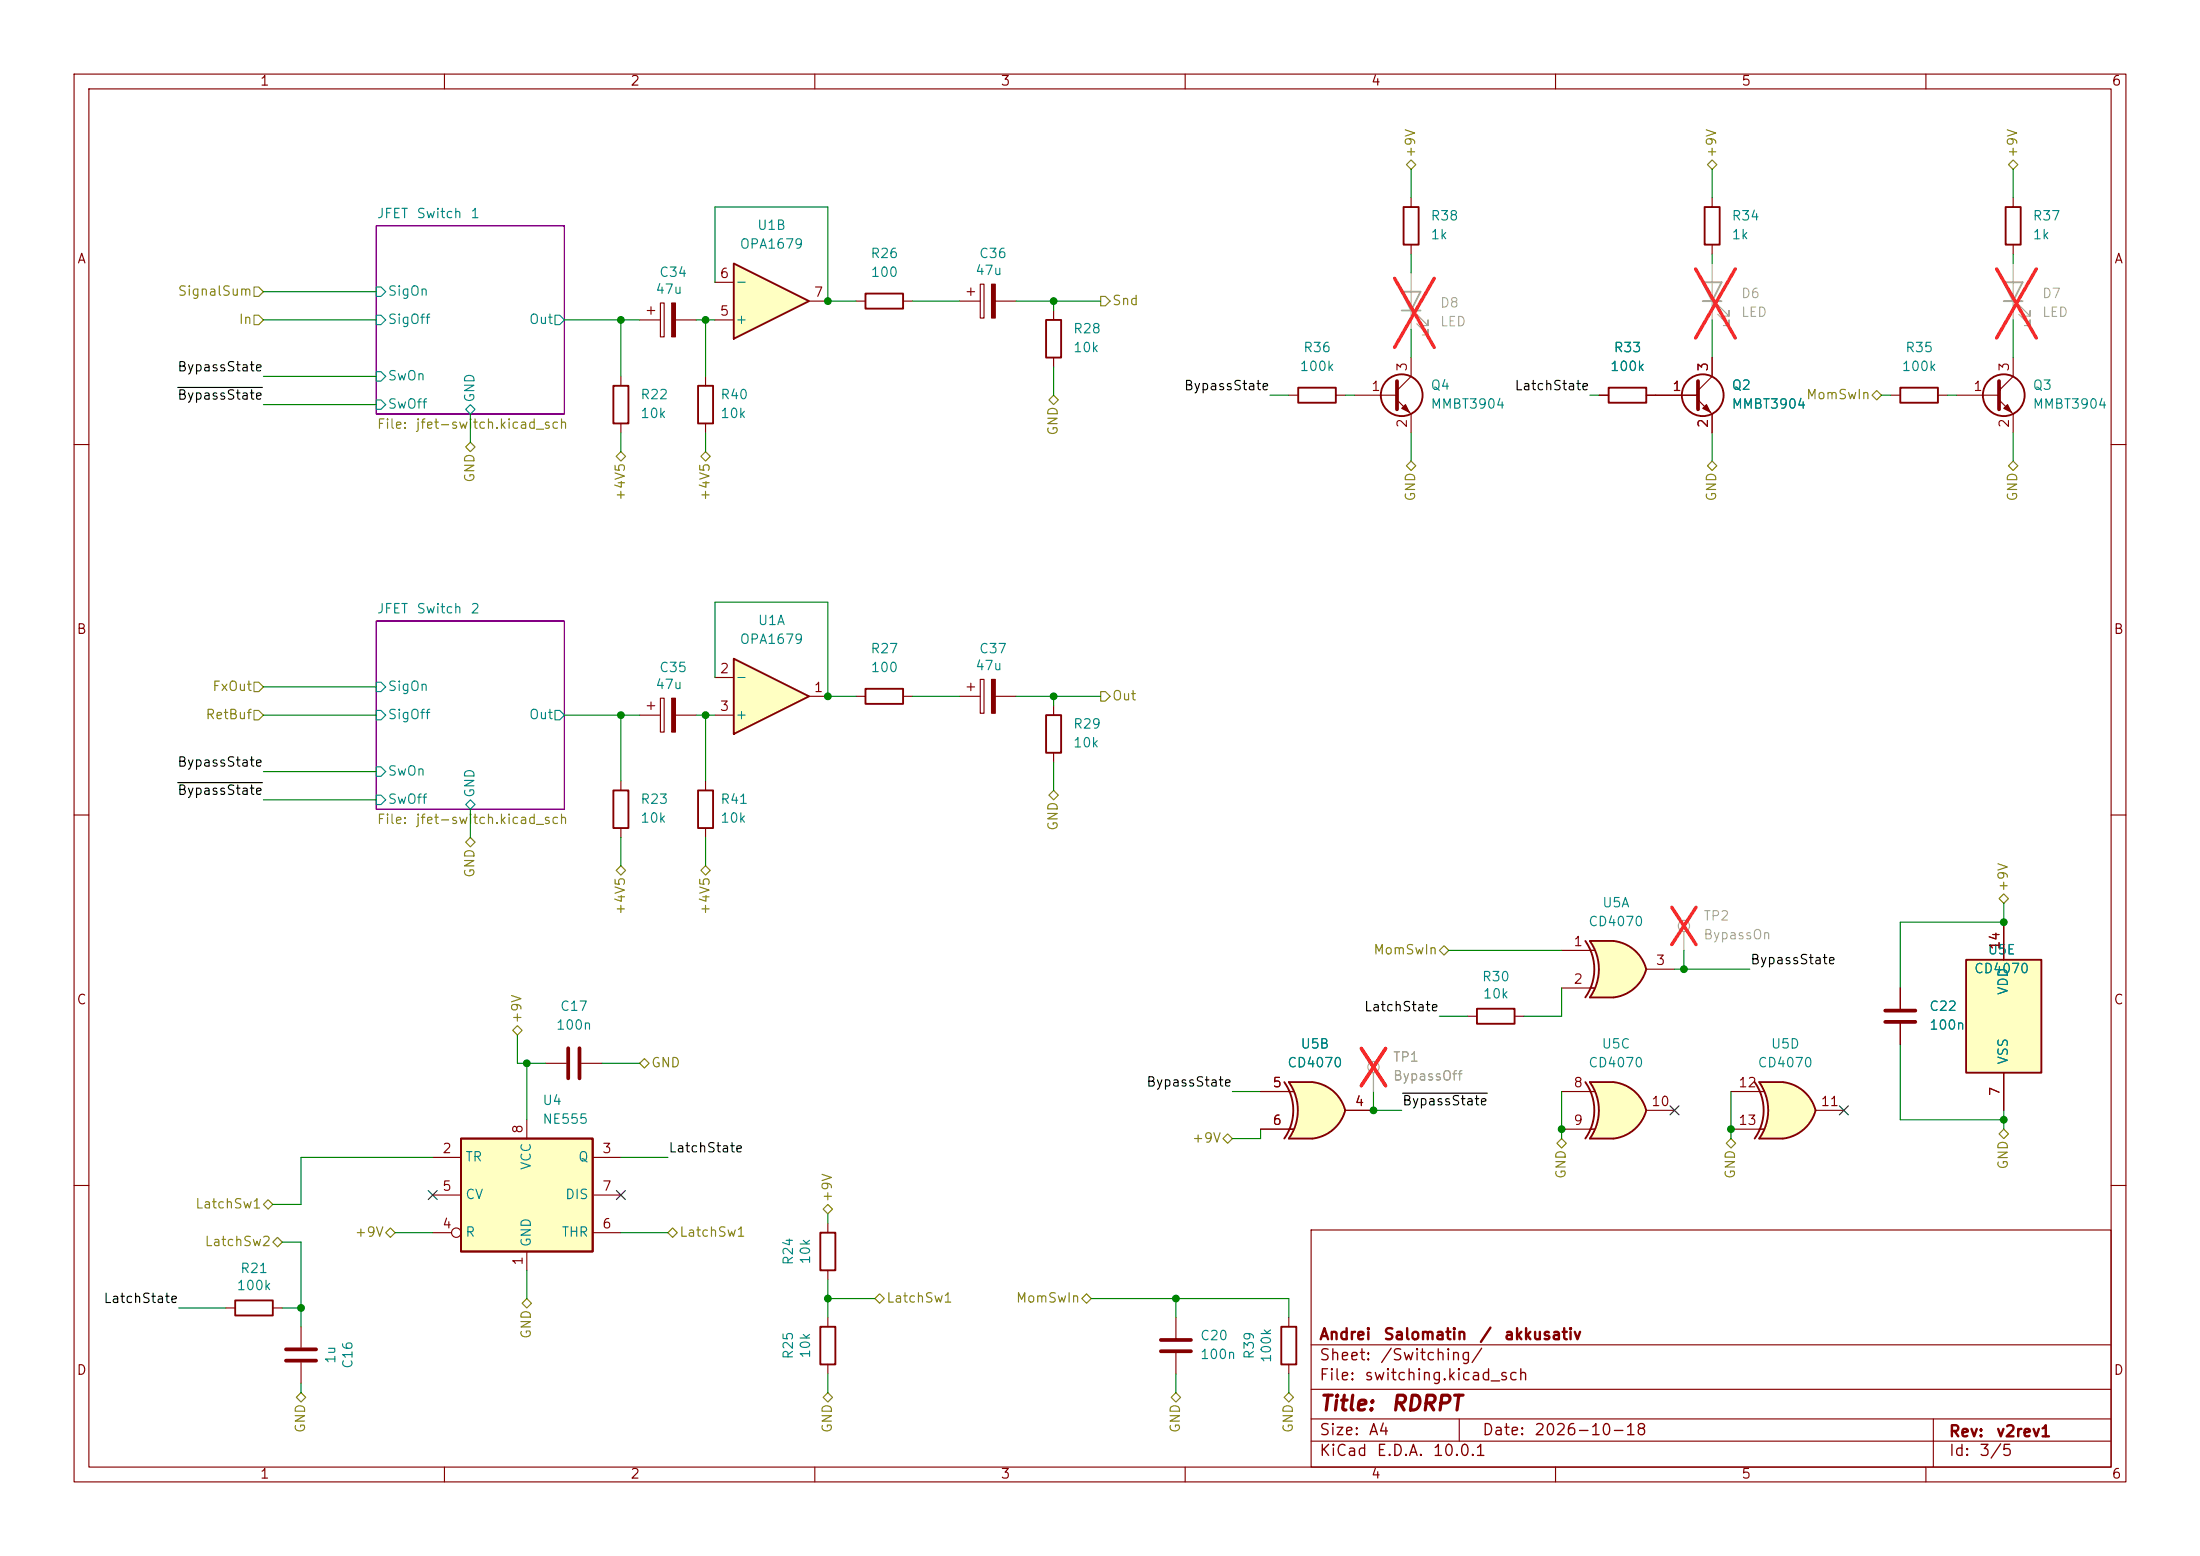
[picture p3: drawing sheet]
<svg xmlns="http://www.w3.org/2000/svg" width="297mm" height="210mm" viewBox="0 0 297 210" stroke-linecap="round" stroke-linejoin="round" font-family="sans-serif">
<path d="M0 0h297v210h-297z" fill="#fff" stroke="#fff" stroke-width=".14"/>
<g fill="none" stroke="#840000" stroke-width=".15">
<path d="M10 10h277v190h-277zM12 12h273v186h-273zM60 10v2M110 10v2M160 10v2M210 10v2M260 10v2M10 60h2M285 60h2M10 110h2M285 110h2M10 160h2"/>
<path d="M177 166h108v32h-108zM285 160h2M60 198v2M110 198v2M160 198v2M177 194.5h108M177 191.5h108M177 187.5h108M177 181.5h108M197 191.5v3M210 198v2M260 198v2"/>
<path d="M261 191.5v6.5"/>
</g>
<path d="M50.8 30.5h25.4v25.4h-25.4zM50.8 83.8h25.4v25.4h-25.4z" fill="none" stroke="#840084" stroke-width=".15"/>
<path d="M50.8 38.7h.6l.7 .7-.7 .6h-.6zM50.8 42.5h.6l.7 .7-.7 .6h-.6zM50.8 54h.6l.7 .6-.7 .6h-.6zM50.8 50.2h.6l.7 .6-.7 .6h-.6zM62.9 55.2l.6-.6 .6 .6-.6 .7zM74.9 42.5h.7l.6 .7-.6 .6h-.7zM50.8 95.9h.6l.7 .6-.7 .7h-.6zM50.8 92.1h.6l.7 .6-.7 .6h-.6zM74.9 95.9h.7l.6 .6-.6 .7h-.7zM50.8 107.3h.6l.7 .7-.7 .6h-.6zM50.8 103.5h.6l.7 .6-.7 .7h-.6zM62.9 108.6l.6-.6 .6 .6-.6 .6z" fill="none" stroke="#008484" stroke-width=".15"/>
<path d="M62.2 153.7h17.8v15.2h-17.8z" fill="#ffffc2"/>
<path d="M175.3 52.3h5v2.1h-5zM62.2 153.7h17.8v15.2h-17.8z" fill="none" stroke="#840000" stroke-width=".25"/>
<g fill="none" stroke="#840000" stroke-width=".15">
<path d="M174 53.3h1.3M180.3 53.3h1.3M58.4 156.2h3.8M71.1 151.1v2.6M80 156.2h3.8M58.4 166.4h2.6M58.4 161.3h3.8M71.1 168.9v2.6M80 166.4h3.8M80 161.3h3.8"/>
<circle cx="61.6" cy="166.4" r=".63"/>
</g>
<path d="M99.1 88.9l10.1 5.1-10.1 5.1z" fill="#ffffc2"/>
<g fill="none" stroke="#840000" stroke-width=".25">
<path d="M256.5 52.3h5.1v2.1h-5.1zM99.1 88.9l10.1 5.1-10.1 5.1zM31.7 175.5h5.1v2h-5.1z"/>
<circle cx="229.9" cy="53.3" r="2.82"/>
</g>
<g fill="none" stroke="#840000" stroke-width=".15">
<path d="M86.4 43.2h2.8M87.4 41.9h1M87.9 41.4v1M89.2 40.9h.5v4.6h-.5zM91.2 43.2h2.8M223.5 53.3h5.7M229.2 54l1.9 1.9v2.5M231.1 48.3v2.5l-1.9 1.9M255.3 53.3h1.2M261.6 53.3h1.3M96.5 91.4h2.6M96.5 96.5h2.6"/>
<path d="M109.2 94h2.6M256.5 133.4v2.7M256.5 138.2v2.8M30.5 176.5h1.2M36.8 176.5h1.3"/>
</g>
<path d="M229.2 51.4v3.8M254.5 137.9h4.1M254.5 136.4h4.1" fill="none" stroke="#840000" stroke-width=".51"/>
<g fill="#840000" stroke="#840000" stroke-width=".15">
<path d="M229.9 55.1l.5-.5 .5 1z"/>
<path d="M90.7 40.9h.5v4.6h-.5z"/>
</g>
<path d="M99.1 35.6l10.1 5-10.1 5.1z" fill="#ffffc2"/>
<path d="M99.1 35.6l10.1 5-10.1 5.1zM217.2 52.3h5v2.1h-5z" fill="none" stroke="#840000" stroke-width=".25"/>
<path d="M96.5 38.1h2.6M96.5 43.2h2.6M109.2 40.6h2.6M215.9 53.3h1.3M222.2 53.3h1.3" fill="none" stroke="#840000" stroke-width=".15"/>
<path d="M265.4 129.5h10.2v15.3h-10.2z" fill="#ffffc2"/>
<path d="M230.1 27.9h2.1v5.1h-2.1zM270.8 27.9h2v5.1h-2zM82.8 52.1h2v5.1h-2zM94.2 52.1h2.1v5.1h-2.1zM265.4 129.5h10.2v15.3h-10.2z" fill="none" stroke="#840000" stroke-width=".25"/>
<path d="M231.1 26.7v1.2M231.1 33v1.3M271.8 26.7v1.2M271.8 33v1.3M83.8 50.8v1.3M83.8 57.2v1.2M95.2 50.8v1.3M95.2 57.2v1.2M270.5 124.5v5M73.7 143.5h2.8M78.5 143.5h2.8M270.5 144.8v5.1" fill="none" stroke="#840000" stroke-width=".15"/>
<path d="M76.7 141.5v4M78.2 141.5v4" fill="none" stroke="#840000" stroke-width=".51"/>
<path d="M271.8 35.6v7.6M272.5 42.4l1.6 1.5v-.7v.7h-.8M272.5 41.1l1.6 1.6v-.8v.8h-.8" fill="none" stroke="#a1a1a1" stroke-width=".15"/>
<path d="M270.5 38.1h2.5l-1.2 2.5zM270.5 40.6h2.5" fill="none" stroke="#a1a1a1" stroke-width=".25"/>
<path d="M269.5 36.3l5.4 9.3M274.9 36.3l-5.4 9.3" fill="none" stroke="#ff2626" stroke-width=".46"/>
<path d="M214.6 146.1h3.2M214.6 153.7h3.2" fill="none" stroke="#ffffc2" stroke-width=".14"/>
<g fill="#ffffc2" stroke="#ffffc2" stroke-width=".14">
<path d="M217.2 148.5l5 1.4a5.2 5.2 0 0 1-4.4 3.8z"/>
<path d="M217.8 146.1a5.1 5.1 0 0 1 4.4 3.8l-4.9 1.3z"/>
</g>
<path d="M214.6 146.1h3.2v7.6h-3.2a6.7 6.7 0 0 0 0-7.6z" fill="#ffffc2"/>
<path d="M82.8 106.7h2v5.1h-2zM94.2 106.7h2.1v5.1h-2.1zM214 146.1a6.6 6.6 0 0 1 0 7.6M217.8 146.1h-3.2a6.6 6.6 0 0 1 0 7.6h3.2M217.8 146.1a5.2 5.2 0 0 1 4.4 3.8 5.2 5.2 0 0 1-4.4 3.8" fill="none" stroke="#840000" stroke-width=".25"/>
<path d="M83.8 105.4v1.3M83.8 111.8v1.2M95.2 105.4v1.3M95.2 111.8v1.2M210.8 147.3h4.5M210.8 152.4h4.5M222.2 149.9h3.9" fill="none" stroke="#840000" stroke-width=".15"/>
<path d="M214.6 127h3.2M214.6 134.6h3.2" fill="none" stroke="#ffffc2" stroke-width=".14"/>
<g fill="#ffffc2" stroke="#ffffc2" stroke-width=".14">
<path d="M217.2 129.5l5 1.3a5.2 5.2 0 0 1-4.4 3.8z"/>
<path d="M217.8 127a5.1 5.1 0 0 1 4.4 3.8l-4.9 1.3z"/>
</g>
<path d="M214.6 127h3.2v7.6h-3.2a6.7 6.7 0 0 0 0-7.6z" fill="#ffffc2"/>
<path d="M214 127a6.6 6.6 0 0 1 0 7.6M217.8 127h-3.2a6.6 6.6 0 0 1 0 7.6h3.2M217.8 127a5.2 5.2 0 0 1 4.4 3.8 5.2 5.2 0 0 1-4.4 3.8" fill="none" stroke="#840000" stroke-width=".25"/>
<path d="M210.8 128.3h4.5M210.8 133.4h4.5M222.2 130.8h3.9" fill="none" stroke="#840000" stroke-width=".15"/>
<g fill="none" stroke="#a1a1a1" stroke-width=".15">
<path d="M227.3 125.7v2.6"/>
<circle cx="227.3" cy="125" r=".76"/>
</g>
<path d="M225.7 122.5l3.3 5M229 122.5l-3.3 5" fill="none" stroke="#ff2626" stroke-width=".46"/>
<path d="M237.5 146.1h3.2M237.5 153.7h3.2" fill="none" stroke="#ffffc2" stroke-width=".14"/>
<g fill="#ffffc2" stroke="#ffffc2" stroke-width=".14">
<path d="M240.1 148.5l5 1.4a5.2 5.2 0 0 1-4.4 3.8z"/>
<path d="M240.7 146.1a5.1 5.1 0 0 1 4.4 3.8l-5 1.3z"/>
</g>
<path d="M237.5 146.1h3.2v7.6h-3.2a6.7 6.7 0 0 0 0-7.6z" fill="#ffffc2"/>
<path d="M189.5 27.9h2v5.1h-2zM236.9 146.1a6.6 6.6 0 0 1 0 7.6M240.7 146.1h-3.2a6.6 6.6 0 0 1 0 7.6h3.2M240.7 146.1a5.2 5.2 0 0 1 4.4 3.8 5.2 5.2 0 0 1-4.4 3.8M110.7 166.4h2.1v5.1h-2.1zM110.7 179.1h2.1v5.1h-2.1z" fill="none" stroke="#840000" stroke-width=".25"/>
<path d="M190.5 26.7v1.2M190.5 33v1.3M233.7 147.3h4.4M233.7 152.4h4.4M245.1 149.9h3.8M40.6 179.1v2.8M111.8 165.1v1.3M111.8 171.5v1.2M111.8 177.8v1.3M40.6 183.9v2.8M111.8 184.2v1.2" fill="none" stroke="#840000" stroke-width=".15"/>
<path d="M38.6 183.6h4.1M38.6 182.1h4.1" fill="none" stroke="#840000" stroke-width=".51"/>
<path d="M190.5 36.8v7.7M191.3 43.7l1.5 1.5v-.7v.7h-.8M191.3 42.4l1.5 1.5v-.7v.7h-.8" fill="none" stroke="#a1a1a1" stroke-width=".15"/>
<path d="M189.2 39.4h2.6l-1.3 2.5zM189.2 41.9h2.6" fill="none" stroke="#a1a1a1" stroke-width=".25"/>
<path d="M188.3 37.6l5.3 9.3M193.6 37.6l-5.3 9.3" fill="none" stroke="#ff2626" stroke-width=".46"/>
<path d="M174 146.1h3.2M174 153.7h3.2" fill="none" stroke="#ffffc2" stroke-width=".14"/>
<g fill="#ffffc2" stroke="#ffffc2" stroke-width=".14">
<path d="M176.6 148.5l5 1.4a5.2 5.2 0 0 1-4.4 3.8z"/>
<path d="M177.2 146.1a5.1 5.1 0 0 1 4.4 3.8l-5 1.3z"/>
</g>
<path d="M174 146.1h3.2v7.6h-3.2a6.7 6.7 0 0 0 0-7.6z" fill="#ffffc2"/>
<g fill="none" stroke="#840000" stroke-width=".25">
<path d="M116.8 39.6h5.1v2.1h-5.1zM141.2 43.2h2.1v5.1h-2.1zM116.8 93h5.1v2h-5.1zM141.2 96.5h2.1v5.1h-2.1zM199.4 136.1h5.1v2.1h-5.1zM173.4 146.1a6.6 6.6 0 0 1 0 7.6M177.2 146.1h-3.2a6.6 6.6 0 0 1 0 7.6h3.2M177.2 146.1a5.2 5.2 0 0 1 4.4 3.8 5.2 5.2 0 0 1-4.4 3.8M173 179.1h2v5.1h-2z"/>
<circle cx="189.2" cy="53.3" r="2.82"/>
<circle cx="270.5" cy="53.3" r="2.82"/>
</g>
<g fill="none" stroke="#840000" stroke-width=".15">
<path d="M130.6 39.4h1M131.1 38.9v1M132.3 38.4h.5v4.5h-.5zM115.6 40.6h1.2M121.9 40.6h1.3M129.5 40.6h2.8M134.4 40.6h2.8M142.2 41.9v1.3M142.2 48.3v1.2M182.9 53.3h5.7M188.6 54l1.9 1.9v2.5M190.5 48.3v2.5l-1.9 1.9"/>
<path d="M215.9 53.3h1.3M222.2 53.3h7M231.1 48.3v2.5M231.1 55.9v2.5M264.2 53.3h5.7M269.9 54l1.9 1.9v2.5M271.8 48.3v2.5l-1.9 1.9M86.4 96.5h2.8M87.4 95.3h1M87.9 94.7v1.1M89.2 94.2h.5v4.6h-.5zM91.2 96.5h2.8"/>
<path d="M115.6 94h1.2M121.9 94h1.3M129.5 94h2.8M130.6 92.7h1M131.1 92.2v1M132.3 91.7h.5v4.6h-.5zM134.4 94h2.8M142.2 95.3v1.2M142.2 101.6v1.3M198.1 137.2h1.3M204.5 137.2h1.2M256.5 133.4v2.7"/>
<path d="M256.5 138.2v2.8M270.5 124.5v5M170.2 147.3h4.4M170.2 152.4h4.4M181.6 149.9h3.8M270.5 144.8v5.1M158.7 177.8v2.8M174 177.8v1.3M158.7 182.6v2.8M174 184.2v1.2"/>
</g>
<path d="M188.6 51.4v3.8M269.9 51.4v3.8M156.7 180.8h4.1M156.7 182.4h4.1" fill="none" stroke="#840000" stroke-width=".51"/>
<g fill="#840000" stroke="#840000" stroke-width=".15">
<path d="M189.2 55.1l.5-.5 .5 1z"/>
<path d="M133.9 38.4h.5v4.5h-.5z"/>
<path d="M90.7 94.2h.5v4.6h-.5z"/>
<path d="M133.9 91.7h.5v4.6h-.5z"/>
<path d="M270.5 55.1l.5-.5 .5 1z"/>
</g>
<g fill="none" stroke="#a1a1a1" stroke-width=".15">
<path d="M231.1 35.6v7.6M231.9 42.4l1.5 1.5v-.7v.7h-.7M231.9 41.1l1.5 1.6v-.8v.8h-.7M185.4 144.8v2.5"/>
<circle cx="185.4" cy="144" r=".76"/>
</g>
<path d="M229.9 38.1h2.5l-1.3 2.5zM229.9 40.6h2.5" fill="none" stroke="#a1a1a1" stroke-width=".25"/>
<path d="M228.9 36.3l5.4 9.3M234.3 36.3l-5.4 9.3M183.8 141.5l3.3 5M187.1 141.5l-3.3 5" fill="none" stroke="#ff2626" stroke-width=".46"/>
<g fill="none" stroke="#848400" stroke-width=".15">
<path d="M34.3 38.7h.6l.7 .7-.7 .6h-.6zM189.9 22.2l.6-.6 .6 .6-.6 .7zM230.5 22.2l.6-.6 .7 .6-.7 .7zM271.1 22.2l.7-.6 .6 .6-.6 .7zM34.3 42.5h.6l.7 .7-.7 .6h-.6zM63.5 59.7l.6 .6-.6 .7-.6-.7zM141.6 54l.6-.7 .7 .7-.7 .6zM148.6 40h.6l.7 .6-.7 .7h-.6zM252.7 53.3l.7-.6 .6 .6-.6 .7zM83.2 61.6l.6-.6 .7 .6-.7 .6zM94.6 61.6l.6-.6 .7 .6-.7 .6zM189.9 62.9l.6-.7 .6 .7-.6 .6z"/>
<path d="M230.5 62.9l.6-.7 .7 .7-.7 .6zM271.1 62.9l.7-.7 .6 .7-.6 .6zM34.3 92.1h.6l.7 .6-.7 .6h-.6zM34.3 95.9h.6l.7 .6-.7 .7h-.6zM148.6 93.3h.6l.7 .7-.7 .6h-.6zM63.5 113l.6 .7-.6 .6-.6-.6zM83.2 117.5l.6-.7 .7 .7-.7 .6zM94.6 117.5l.6-.7 .7 .7-.7 .6zM141.6 107.3l.6-.6 .7 .6-.7 .7zM69.2 139.1l.6-.7 .7 .7-.7 .6zM194.3 128.3l.6-.7 .7 .7-.7 .6zM269.9 121.3l.6-.6 .6 .6-.6 .6z"/>
<path d="M86.4 143.5l.6-.6 .6 .6-.6 .6zM165.1 153.7l.6-.7 .7 .7-.7 .6zM210.2 154.3l.6-.6 .7 .6-.7 .6zM233 154.3l.7-.6 .6 .6-.6 .6zM269.9 153l.6-.6 .6 .6-.6 .7zM35.6 162.6l.6-.7 .6 .7-.6 .6zM37.5 167l.6 .6-.6 .7-.7-.7zM52.1 166.4l.6-.7 .6 .7-.6 .6zM70.5 175.9l.6-.6 .7 .6-.7 .6zM90.2 166.4l.6-.7 .6 .7-.6 .6zM111.1 163.2l.7-.6 .6 .6-.6 .6zM118.1 175.3l.6-.7 .7 .7-.7 .6z"/>
<path d="M146 175.3l.7-.7 .6 .7-.6 .6zM40.6 188l.7 .6-.7 .6-.6-.6zM111.8 188l.6 .6-.6 .6-.7-.6zM158.7 188l.7 .6-.7 .6-.6-.6zM174 188l.6 .6-.6 .6-.6-.6z"/>
</g>
<path d="M24 52.3h11.4M24 105.6h11.4M189.4 147.5h11.4" fill="none" stroke="#000" stroke-width=".15"/>
<g fill="none" stroke="#008400" stroke-width=".15">
<path d="M35.6 39.4h15.2M96.5 38.1v-10.2h15.3v12.7h3.8M190.5 22.9v3.8M190.5 34.3v2.5M231.1 22.9v3.8M231.1 34.3v1.3M271.8 22.9v3.8M271.8 34.3v1.3M35.6 50.8h15.2M35.6 54.6h15.2M35.6 43.2h15.2M63.5 55.9v3.8"/>
<path d="M76.2 43.2h10.2M83.8 43.2v7.6M83.8 58.4v2.6M94 43.2h2.5M95.2 43.2v7.6M95.2 58.4v2.6M123.2 40.6h6.3M137.2 40.6h11.4M142.2 40.6v1.3M142.2 49.5v3.8M171.4 53.3h2.6M181.6 53.3h1.3"/>
<path d="M190.5 44.5v3.8M190.5 58.4v3.8M214.6 53.3h1.3M231.1 43.2v5.1M231.1 58.4v3.8M254 53.3h1.3M262.9 53.3h1.3M271.8 43.2v5.1M271.8 58.4v3.8M35.6 96.5h15.2M35.6 92.7h15.2M76.2 96.5h10.2"/>
<path d="M83.8 96.5v8.9M94 96.5h2.5M95.2 96.5v8.9M96.5 91.4v-10.1h15.3v12.7h3.8M123.2 94h6.3M137.2 94h11.4M142.2 94v1.3M35.6 108h15.2M35.6 104.1h15.2M63.5 109.2v3.8M83.8 113v3.8M95.2 113v3.8"/>
<path d="M142.2 102.9v3.8M69.8 139.7v3.8h3.9M194.3 137.2h3.8M195.6 128.3h15.2M210.8 133.4v3.8h-5.1M226.1 130.8h10.1M227.3 128.3v2.5M270.5 121.9v2.6h-14v8.9M58.4 156.2h-17.8v6.4h-3.8M71.1 143.5v7.6M81.3 143.5h5.1M83.8 156.2h6.4"/>
<path d="M166.4 147.3h3.8M170.2 152.4v1.3h-3.8M185.4 147.3v2.6h3.8M210.8 147.3v6.4M233.7 147.3v6.4M256.5 141v10.1h14M270.5 149.9v2.5M24.1 176.5h6.4M38.1 167.6h2.5v11.5M38.1 176.5h2.5M53.3 166.4h5.1M71.1 171.5v3.8"/>
<path d="M83.8 166.4h6.4M111.8 163.8v1.3M111.8 172.7v5.1M111.8 175.3h6.3M147.3 175.3h26.7v2.5M158.7 175.3v2.5M40.6 186.7v1.3M111.8 185.4v2.6M158.7 185.4v2.6M174 185.4v2.6"/>
</g>
<path d="M225.5 149.3l1.2 1.2M226.7 149.3l-1.2 1.2M248.3 149.3l1.2 1.2M249.5 149.3l-1.2 1.2M57.8 160.7l1.2 1.2M59 160.7l-1.2 1.2M83.2 160.7l1.2 1.2M84.4 160.7l-1.2 1.2" fill="none" stroke="#000084" stroke-width=".15"/>
<g fill="#008400" stroke="#008400" stroke-width=".14">
<circle cx="111.8" cy="94" r=".46"/>
<circle cx="83.8" cy="43.2" r=".46"/>
<circle cx="111.8" cy="40.6" r=".46"/>
<circle cx="95.2" cy="43.2" r=".46"/>
<circle cx="142.2" cy="40.6" r=".46"/>
<circle cx="142.2" cy="94" r=".46"/>
<circle cx="270.5" cy="151.1" r=".46"/>
<circle cx="227.3" cy="130.8" r=".46"/>
<circle cx="233.7" cy="152.4" r=".46"/>
<circle cx="270.5" cy="124.5" r=".46"/>
<circle cx="71.1" cy="143.5" r=".46"/>
<circle cx="111.8" cy="175.3" r=".46"/>
<circle cx="40.6" cy="176.5" r=".46"/>
<circle cx="185.4" cy="149.9" r=".46"/>
<circle cx="210.8" cy="152.4" r=".46"/>
<circle cx="158.7" cy="175.3" r=".46"/>
<circle cx="95.2" cy="96.5" r=".46"/>
<circle cx="83.8" cy="96.5" r=".46"/>
</g>
<g font-size="2" fill="#840000">
<text x="178" y="190.9">Title:</text>
<text x="187.7" y="190.9">RDRPT</text>
</g>
<g font-size="1.5" fill="#840000">
<text x="178" y="184">Sheet:</text>
<text x="178" y="181.2">Andrei</text>
<text x="186.2" y="184">/Switching/</text>
<text x="186.7" y="181.2">Salomatin</text>
<text x="199.6" y="181.2">/</text>
<text x="202.9" y="181.2">akkusativ</text>
<text x="178" y="186.7">File:</text>
<text x="184.1" y="186.7">switching.kicad_sch</text>
<text x="178" y="196.9">KiCad</text>
<text x="178" y="194.1">Size:</text>
<text x="184.7" y="194.1">A4</text>
<text x="185.7" y="196.9">E.D.A.</text>
<text x="193.3" y="196.9">10.0.1</text>
<text x="200" y="194.1">Date:</text>
<text x="207" y="194.1">2026-10-18</text>
<text x="263" y="194.3">Rev:</text>
<text x="263" y="196.9">Id:</text>
<text x="267.1" y="196.9">3/5</text>
<text x="269.4" y="194.3">v2rev1</text>
</g>
<g font-size="1.3" fill="#840000">
<text x="35" y="11.9">1</text>
<text x="85" y="11.9">2</text>
<text x="135" y="11.9">3</text>
<text x="185" y="11.9">4</text>
<text x="235" y="11.9">5</text>
<text x="285" y="11.9">6</text>
<text x="10.3" y="35.9">A</text>
<text x="285.3" y="35.9">A</text>
<text x="97.1" y="37.8">6</text>
<text x="109.8" y="40.4">7</text>
<text x="97.1" y="42.9">5</text>
<text x="185" y="53.1">1</text>
<text x="190.2" y="50.2" transform="rotate(-90 190.2 50.2)">3</text>
<text x="225.7" y="53.1">1</text>
<text x="230.9" y="50.2" transform="rotate(-90 230.9 50.2)">3</text>
<text x="266.3" y="53.1">1</text>
<text x="271.5" y="50.2" transform="rotate(-90 271.5 50.2)">3</text>
<text x="190.2" y="57.9" transform="rotate(-90 190.2 57.9)">2</text>
<text x="230.9" y="57.9" transform="rotate(-90 230.9 57.9)">2</text>
<text x="271.5" y="57.9" transform="rotate(-90 271.5 57.9)">2</text>
<text x="10.3" y="85.9">B</text>
<text x="285.3" y="85.9">B</text>
<text x="97.1" y="91.2">2</text>
<text x="109.8" y="93.7">1</text>
<text x="97.1" y="96.3">3</text>
<text x="212.3" y="128">1</text>
<text x="223.4" y="130.6">3</text>
<text x="270.3" y="128.3" transform="rotate(-90 270.3 128.3)">14</text>
<text x="10.3" y="135.9">C</text>
<text x="212.3" y="133.1">2</text>
<text x="285.3" y="135.9">C</text>
<text x="171.7" y="147.1">5</text>
<text x="182.8" y="149.6">4</text>
<text x="212.3" y="147.1">8</text>
<text x="222.8" y="149.6">10</text>
<text x="234.6" y="147.1">12</text>
<text x="245.7" y="149.6">11</text>
<text x="270.3" y="148" transform="rotate(-90 270.3 148)">7</text>
<text x="59.6" y="156">2</text>
<text x="70.9" y="153.1" transform="rotate(-90 70.9 153.1)">8</text>
<text x="81.2" y="156">3</text>
<text x="171.7" y="152.1">6</text>
<text x="212.3" y="152.1">9</text>
<text x="234.6" y="152.1">13</text>
<text x="59.6" y="161">5</text>
<text x="81.2" y="161">7</text>
<text x="59.6" y="166.1">4</text>
<text x="81.2" y="166.1">6</text>
<text x="70.9" y="170.9" transform="rotate(-90 70.9 170.9)">1</text>
<text x="10.3" y="185.9">D</text>
<text x="285.3" y="185.9">D</text>
<text x="35" y="199.9">1</text>
<text x="85" y="199.9">2</text>
<text x="135" y="199.9">3</text>
<text x="185" y="199.9">4</text>
<text x="235" y="199.9">5</text>
<text x="285" y="199.9">6</text>
</g>
<g font-size="1.3" fill="#848400">
<text x="191.4" y="21.4" transform="rotate(-90 191.4 21.4)">+9V</text>
<text x="232" y="21.4" transform="rotate(-90 232 21.4)">+9V</text>
<text x="272.6" y="21.4" transform="rotate(-90 272.6 21.4)">+9V</text>
<text x="23.9" y="40.2">SignalSum</text>
<text x="150.1" y="41.5">Snd</text>
<text x="32.1" y="44">In</text>
<text x="50.8" y="58.2">File:</text>
<text x="56" y="58.2">jfet-switch.kicad_sch</text>
<text x="143.1" y="58.9" transform="rotate(-90 143.1 58.9)">GND</text>
<text x="243.7" y="54.2">MomSwIn</text>
<text x="64.4" y="65.2" transform="rotate(-90 64.4 65.2)">GND</text>
<text x="84.7" y="67.7" transform="rotate(-90 84.7 67.7)">+4V5</text>
<text x="96.1" y="67.7" transform="rotate(-90 96.1 67.7)">+4V5</text>
<text x="191.4" y="67.8" transform="rotate(-90 191.4 67.8)">GND</text>
<text x="232" y="67.8" transform="rotate(-90 232 67.8)">GND</text>
<text x="272.6" y="67.8" transform="rotate(-90 272.6 67.8)">GND</text>
<text x="28.6" y="93.6">FxOut</text>
<text x="150.1" y="94.8">Out</text>
<text x="27.7" y="97.4">RetBuf</text>
<text x="50.8" y="111.5">File:</text>
<text x="56" y="111.5">jfet-switch.kicad_sch</text>
<text x="143.1" y="112.2" transform="rotate(-90 143.1 112.2)">GND</text>
<text x="64.4" y="118.6" transform="rotate(-90 64.4 118.6)">GND</text>
<text x="84.7" y="123.6" transform="rotate(-90 84.7 123.6)">+4V5</text>
<text x="96.1" y="123.6" transform="rotate(-90 96.1 123.6)">+4V5</text>
<text x="271.4" y="120.5" transform="rotate(-90 271.4 120.5)">+9V</text>
<text x="185.3" y="129.1">MomSwIn</text>
<text x="70.7" y="138.2" transform="rotate(-90 70.7 138.2)">+9V</text>
<text x="87.8" y="144.4">GND</text>
<text x="160.8" y="154.5">+9V</text>
<text x="211.7" y="159.2" transform="rotate(-90 211.7 159.2)">GND</text>
<text x="234.5" y="159.2" transform="rotate(-90 234.5 159.2)">GND</text>
<text x="271.4" y="157.9" transform="rotate(-90 271.4 157.9)">GND</text>
<text x="26.3" y="163.4">LatchSw1</text>
<text x="47.8" y="167.2">+9V</text>
<text x="91.6" y="167.2">LatchSw1</text>
<text x="112.6" y="162.4" transform="rotate(-90 112.6 162.4)">+9V</text>
<text x="27.5" y="168.5">LatchSw2</text>
<text x="119.6" y="176.1">LatchSw1</text>
<text x="137.1" y="176.1">MomSwIn</text>
<text x="72" y="180.8" transform="rotate(-90 72 180.8)">GND</text>
<text x="41.5" y="193.5" transform="rotate(-90 41.5 193.5)">GND</text>
<text x="112.6" y="193.5" transform="rotate(-90 112.6 193.5)">GND</text>
<text x="159.6" y="193.5" transform="rotate(-90 159.6 193.5)">GND</text>
<text x="174.9" y="193.5" transform="rotate(-90 174.9 193.5)">GND</text>
</g>
<g font-size="1.3" fill="#008484">
<text x="50.8" y="29.8">JFET</text>
<text x="56.1" y="29.8">Switch</text>
<text x="63.4" y="29.8">1</text>
<text x="99.8" y="33.9">OPA1679</text>
<text x="102.1" y="31.3">U1B</text>
<text x="117.4" y="35.2">R26</text>
<text x="132.1" y="35.2">C36</text>
<text x="193" y="30.1">R38</text>
<text x="193" y="32.6">1k</text>
<text x="233.7" y="30.1">R34</text>
<text x="233.7" y="32.6">1k</text>
<text x="274.3" y="30.1">R37</text>
<text x="274.3" y="32.6">1k</text>
<text x="52.3" y="40.2">SigOn</text>
<text x="88.4" y="40">47u</text>
<text x="88.9" y="37.7">C34</text>
<text x="99.2" y="39">-</text>
<text x="117.5" y="37.7">100</text>
<text x="131.6" y="37.4">47u</text>
<text x="52.3" y="44">SigOff</text>
<text x="71.3" y="44">Out</text>
<text x="99.2" y="44">+</text>
<text x="144.8" y="47.9">10k</text>
<text x="144.8" y="45.3">R28</text>
<text x="175.9" y="47.9">R36</text>
<text x="217.8" y="47.9">R33</text>
<text x="257.1" y="47.9">R35</text>
<text x="52.3" y="51.7">SwOn</text>
<text x="175.4" y="50.4">100k</text>
<text x="193" y="52.9">Q4</text>
<text x="217.3" y="50.4">100k</text>
<text x="233.7" y="52.9">Q2</text>
<text x="256.7" y="50.4">100k</text>
<text x="274.3" y="52.9">Q3</text>
<text x="52.3" y="55.5">SwOff</text>
<text x="64.4" y="54.4" transform="rotate(-90 64.4 54.4)">GND</text>
<text x="86.4" y="56.7">10k</text>
<text x="86.4" y="54.2">R22</text>
<text x="97.2" y="56.7">10k</text>
<text x="97.2" y="54.2">R40</text>
<text x="193" y="55.5">MMBT3904</text>
<text x="233.7" y="55.5">MMBT3904</text>
<text x="274.3" y="55.5">MMBT3904</text>
<text x="50.8" y="83.1">JFET</text>
<text x="56.1" y="83.1">Switch</text>
<text x="63.4" y="83.1">2</text>
<text x="99.8" y="87.2">OPA1679</text>
<text x="102.2" y="84.7">U1A</text>
<text x="117.4" y="88.5">R27</text>
<text x="132.1" y="88.5">C37</text>
<text x="52.3" y="93.6">SigOn</text>
<text x="88.4" y="93.3">47u</text>
<text x="88.9" y="91">C35</text>
<text x="99.2" y="92.3">-</text>
<text x="117.5" y="91">100</text>
<text x="131.6" y="90.8">47u</text>
<text x="52.3" y="97.4">SigOff</text>
<text x="71.3" y="97.4">Out</text>
<text x="99.2" y="97.4">+</text>
<text x="144.8" y="101.2">10k</text>
<text x="144.8" y="98.7">R29</text>
<text x="52.3" y="105">SwOn</text>
<text x="64.4" y="107.8" transform="rotate(-90 64.4 107.8)">GND</text>
<text x="52.3" y="108.8">SwOff</text>
<text x="86.4" y="111.4">10k</text>
<text x="86.4" y="108.8">R23</text>
<text x="97.2" y="111.4">10k</text>
<text x="97.2" y="108.8">R41</text>
<text x="214.3" y="125.3">CD4070</text>
<text x="216.2" y="122.8">U5A</text>
<text x="266.4" y="131.7">CD4070</text>
<text x="268.3" y="129.1">U5E</text>
<text x="75.5" y="136.8">C17</text>
<text x="200" y="132.8">R30</text>
<text x="200.1" y="135.1">10k</text>
<text x="260.4" y="136.8">C22</text>
<text x="271.4" y="134.4" transform="rotate(-90 271.4 134.4)">VDD</text>
<text x="75" y="139.3">100n</text>
<text x="175.5" y="141.8">U5B</text>
<text x="216.1" y="141.8">U5C</text>
<text x="239" y="141.8">U5D</text>
<text x="260.4" y="139.3">100n</text>
<text x="271.4" y="143.8" transform="rotate(-90 271.4 143.8)">VSS</text>
<text x="73.1" y="149.5">U4</text>
<text x="173.7" y="144.4">CD4070</text>
<text x="214.3" y="144.4">CD4070</text>
<text x="237.2" y="144.4">CD4070</text>
<text x="73.1" y="152">NE555</text>
<text x="62.7" y="157.1">TR</text>
<text x="72" y="158" transform="rotate(-90 72 158)">VCC</text>
<text x="78" y="157.1">Q</text>
<text x="62.7" y="167.2">R</text>
<text x="62.7" y="162.2">CV</text>
<text x="75.7" y="167.2">THR</text>
<text x="76.2" y="162.2">DIS</text>
<text x="32.3" y="172.1">R21</text>
<text x="72" y="168.4" transform="rotate(-90 72 168.4)">GND</text>
<text x="107.4" y="170.9" transform="rotate(-90 107.4 170.9)">R24</text>
<text x="109.7" y="170.7" transform="rotate(-90 109.7 170.7)">10k</text>
<text x="31.9" y="174.4">100k</text>
<text x="45.6" y="184.2" transform="rotate(-90 45.6 184.2)">1u</text>
<text x="47.9" y="184.8" transform="rotate(-90 47.9 184.8)">C16</text>
<text x="107.4" y="183.6" transform="rotate(-90 107.4 183.6)">R25</text>
<text x="109.7" y="183.4" transform="rotate(-90 109.7 183.4)">10k</text>
<text x="161.9" y="183.7">100n</text>
<text x="161.9" y="181.2">C20</text>
<text x="169.6" y="183.6" transform="rotate(-90 169.6 183.6)">R39</text>
<text x="171.9" y="184" transform="rotate(-90 171.9 184)">100k</text>
</g>
<g font-size="1.3" fill="#a1a1a1">
<text x="194.3" y="41.8">D8</text>
<text x="235" y="40.6">D6</text>
<text x="275.6" y="40.6">D7</text>
<text x="194.3" y="44.4">LED</text>
<text x="235" y="43.1">LED</text>
<text x="275.6" y="43.1">LED</text>
<text x="229.9" y="124.6">TP2</text>
<text x="229.9" y="127.1">BypassOn</text>
<text x="188" y="143.6">TP1</text>
<text x="188" y="146.2">BypassOff</text>
</g>
<g font-size="1.3">
<text x="23.9" y="50.5">BypassState</text>
<text x="159.8" y="53">BypassState</text>
<text x="204.4" y="53">LatchState</text>
<text x="23.9" y="54.3">BypassState</text>
<text x="23.9" y="107.6">BypassState</text>
<text x="23.9" y="103.8">BypassState</text>
<text x="236.2" y="130.5">BypassState</text>
<text x="184.1" y="136.8">LatchState</text>
<text x="154.7" y="147">BypassState</text>
<text x="189.2" y="149.5">BypassState</text>
<text x="90.2" y="155.9">LatchState</text>
<text x="13.9" y="176.2">LatchState</text>
</g>
</svg>
